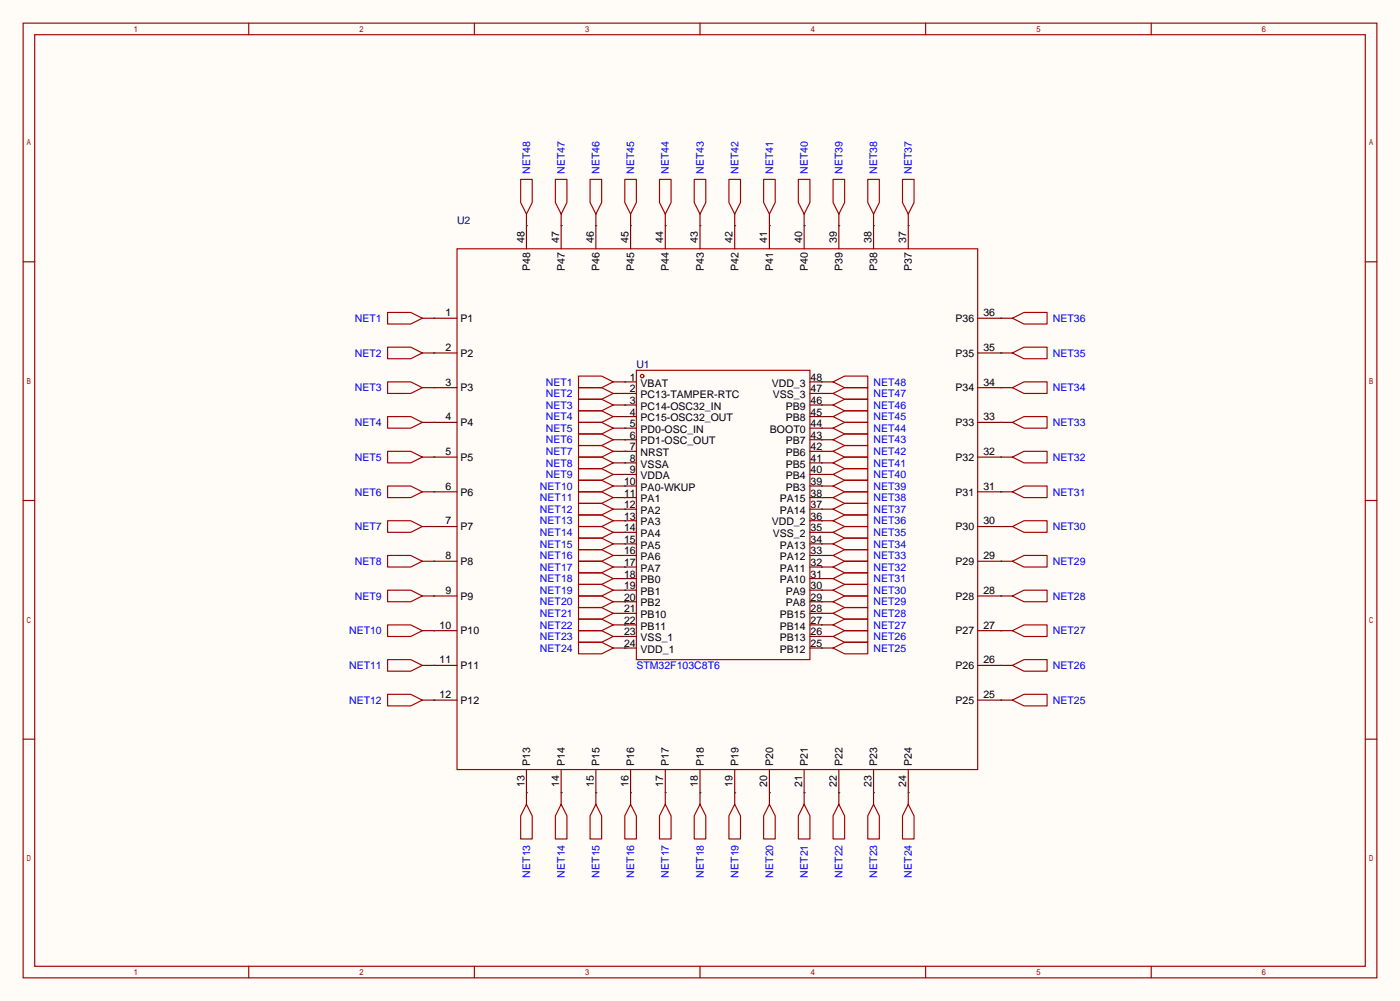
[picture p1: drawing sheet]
<svg xmlns="http://www.w3.org/2000/svg" width="307mm" height="220mm" viewBox="0 0 307 220" stroke-linecap="round" stroke-linejoin="round" font-family="sans-serif">
<path d="M0 0h307.3v219.7h-307.3z" fill="#fffcf7"/>
<g fill="none" stroke="#a10000" stroke-width=".25">
<path d="M5.1 5.1h297.2v209.5h-297.2zM7.6 7.6h292.1v204.5h-292.1zM54.6 5.1v2.5M104.1 5.1v2.5M153.7 5.1v2.5M203.2 5.1v2.5M252.7 5.1v2.5M114.3 39.4h2.5v5l-1.2 2.6-1.3-2.6zM121.9 39.4h2.6v5l-1.3 2.6-1.3-2.6zM129.5 39.4h2.6v5l-1.3 2.6-1.3-2.6zM137.2 39.4h2.5v5l-1.3 2.6-1.2-2.6zM144.8 39.4h2.5v5l-1.3 2.6-1.2-2.6z"/>
<path d="M152.4 39.4h2.5v5l-1.2 2.6-1.3-2.6zM160 39.4h2.6v5l-1.3 2.6-1.3-2.6zM167.6 39.4h2.6v5l-1.3 2.6-1.3-2.6zM175.3 39.4h2.5v5l-1.3 2.6-1.2-2.6zM182.9 39.4h2.5v5l-1.3 2.6-1.2-2.6zM190.5 39.4h2.5v5l-1.2 2.6-1.3-2.6zM198.1 39.4h2.6v5l-1.3 2.6-1.3-2.6zM5.1 57.5h2.5M100.3 54.6h114.3v114.3h-114.3zM299.7 57.5h2.6M85.1 68.6h5.1l2.5 1.2-2.5 1.3h-5.1zM85.1 76.2h5.1l2.5 1.3-2.5 1.2h-5.1z"/>
<path d="M222.2 77.5l2.6-1.3h5.1v2.5h-5.1zM222.2 69.8l2.6-1.2h5.1v2.5h-5.1zM85.1 83.8h5.1l2.5 1.3-2.5 1.3h-5.1zM85.1 91.4h5.1l2.5 1.3-2.5 1.3h-5.1zM85.1 99.1h5.1l2.5 1.2-2.5 1.3h-5.1zM127 82.5h5.1l2.5 1.3-2.5 1.3h-5.1zM127 85.1h5.1l2.5 1.3-2.5 1.2h-5.1zM127 87.6h5.1l2.5 1.3-2.5 1.3h-5.1zM127 90.2h5.1l2.5 1.2-2.5 1.3h-5.1zM127 92.7h5.1l2.5 1.3-2.5 1.2h-5.1zM127 95.2h5.1l2.5 1.3-2.5 1.3h-5.1zM127 97.8h5.1l2.5 1.3-2.5 1.2h-5.1z"/>
<path d="M139.7 81.3h38.1v63.5h-38.1zM182.9 99.1l2.5-1.3h5.1v2.5h-5.1zM182.9 96.5l2.5-1.3h5.1v2.6h-5.1zM182.9 94l2.5-1.3h5.1v2.5h-5.1zM182.9 91.4l2.5-1.2h5.1v2.5h-5.1zM182.9 88.9l2.5-1.3h5.1v2.6h-5.1zM182.9 86.4l2.5-1.3h5.1v2.5h-5.1zM182.9 83.8l2.5-1.3h5.1v2.6h-5.1zM222.2 92.7l2.6-1.3h5.1v2.6h-5.1zM222.2 85.1l2.6-1.3h5.1v2.6h-5.1zM5.1 109.9h2.5M85.1 106.7h5.1l2.5 1.2-2.5 1.3h-5.1z"/>
<path d="M85.1 114.3h5.1l2.5 1.3-2.5 1.2h-5.1zM127 100.3h5.1l2.5 1.3-2.5 1.3h-5.1zM127 102.9h5.1l2.5 1.2-2.5 1.3h-5.1zM127 105.4h5.1l2.5 1.3-2.5 1.2h-5.1zM127 107.9h5.1l2.5 1.3-2.5 1.3h-5.1zM127 110.5h5.1l2.5 1.3-2.5 1.2h-5.1zM127 113h5.1l2.5 1.3-2.5 1.3h-5.1zM127 115.6h5.1l2.5 1.2-2.5 1.3h-5.1zM127 118.1h5.1l2.5 1.3-2.5 1.2h-5.1zM182.9 119.4l2.5-1.3h5.1v2.5h-5.1zM182.9 116.8l2.5-1.2h5.1v2.5h-5.1zM182.9 114.3l2.5-1.3h5.1v2.6h-5.1z"/>
<path d="M182.9 111.8l2.5-1.3h5.1v2.5h-5.1zM182.9 109.2l2.5-1.3h5.1v2.6h-5.1zM182.9 106.7l2.5-1.3h5.1v2.5h-5.1zM182.9 104.1l2.5-1.2h5.1v2.5h-5.1zM182.9 101.6l2.5-1.3h5.1v2.6h-5.1zM222.2 115.6l2.6-1.3h5.1v2.5h-5.1zM222.2 107.9l2.6-1.2h5.1v2.5h-5.1zM222.2 100.3l2.6-1.2h5.1v2.5h-5.1zM299.7 109.9h2.6M85.1 121.9h5.1l2.5 1.3-2.5 1.3h-5.1zM85.1 129.5h5.1l2.5 1.3-2.5 1.3h-5.1zM85.1 137.2h5.1l2.5 1.2-2.5 1.3h-5.1z"/>
<path d="M127 120.6h5.1l2.5 1.3-2.5 1.3h-5.1zM127 123.2h5.1l2.5 1.3-2.5 1.2h-5.1zM127 125.7h5.1l2.5 1.3-2.5 1.3h-5.1zM127 128.3h5.1l2.5 1.2-2.5 1.3h-5.1zM127 130.8h5.1l2.5 1.3-2.5 1.2h-5.1zM127 133.3h5.1l2.5 1.3-2.5 1.3h-5.1zM127 135.9h5.1l2.5 1.3-2.5 1.2h-5.1zM127 138.4h5.1l2.5 1.3-2.5 1.3h-5.1zM182.9 132.1l2.5-1.3h5.1v2.5h-5.1zM182.9 129.5l2.5-1.2h5.1v2.5h-5.1zM182.9 139.7l2.5-1.3h5.1v2.6h-5.1zM182.9 127l2.5-1.3h5.1v2.6h-5.1z"/>
<path d="M182.9 137.2l2.5-1.3h5.1v2.5h-5.1zM182.9 134.6l2.5-1.3h5.1v2.6h-5.1zM182.9 124.5l2.5-1.3h5.1v2.5h-5.1zM182.9 121.9l2.5-1.3h5.1v2.6h-5.1zM222.2 123.2l2.6-1.3h5.1v2.6h-5.1zM222.2 138.4l2.6-1.2h5.1v2.5h-5.1zM222.2 130.8l2.6-1.3h5.1v2.6h-5.1zM85.1 144.8h5.1l2.5 1.2-2.5 1.3h-5.1zM85.1 152.4h5.1l2.5 1.3-2.5 1.2h-5.1zM127 141h5.1l2.5 1.2-2.5 1.3h-5.1zM182.9 142.2l2.5-1.2h5.1v2.5h-5.1zM222.2 153.7l2.6-1.3h5.1v2.5h-5.1z"/>
<path d="M222.2 146l2.6-1.2h5.1v2.5h-5.1zM5.1 162.2h2.5M115.6 176.5l1.2 2.6v5h-2.5v-5zM123.2 176.5l1.3 2.6v5h-2.6v-5zM130.8 176.5l1.3 2.6v5h-2.6v-5zM138.4 176.5l1.3 2.6v5h-2.5v-5zM146 176.5l1.3 2.6v5h-2.5v-5zM153.7 176.5l1.2 2.6v5h-2.5v-5zM161.3 176.5l1.3 2.6v5h-2.6v-5zM168.9 176.5l1.3 2.6v5h-2.6v-5zM176.5 176.5l1.3 2.6v5h-2.5v-5zM184.1 176.5l1.3 2.6v5h-2.5v-5z"/>
<path d="M191.8 176.5l1.2 2.6v5h-2.5v-5zM199.4 176.5l1.3 2.6v5h-2.6v-5zM299.7 162.2h2.6M54.6 212.1v2.5M104.1 212.1v2.5M153.7 212.1v2.5M203.2 212.1v2.5M252.7 212.1v2.5"/>
<circle cx="141" cy="82.5" r=".38"/>
</g>
<g fill="none" stroke="#870000" stroke-width=".25">
<path d="M115.6 47v7.6M123.2 47v7.6M130.8 47v7.6M138.4 47v7.6M146 47v7.6M153.7 47v7.6M161.3 47v7.6M168.9 47v7.6M176.5 47v7.6M184.1 47v7.6M191.8 47v7.6M199.4 47v7.6"/>
<path d="M92.7 77.5h7.6M92.7 69.8h7.6M214.6 77.5h7.6M214.6 69.8h7.6M92.7 92.7h7.6M92.7 85.1h7.6M134.6 83.8h5.1M134.6 86.4h5.1M134.6 88.9h5.1M134.6 91.4h5.1M134.6 94h5.1M134.6 96.5h5.1"/>
<path d="M134.6 99.1h5.1M177.8 83.8h5.1M177.8 86.4h5.1M177.8 88.9h5.1M177.8 91.4h5.1M177.8 94h5.1M177.8 96.5h5.1M177.8 99.1h5.1M214.6 92.7h7.6M214.6 85.1h7.6M92.7 115.6h7.6M92.7 107.9h7.6"/>
<path d="M92.7 100.3h7.6M134.6 101.6h5.1M134.6 104.1h5.1M134.6 106.7h5.1M134.6 109.2h5.1M134.6 111.8h5.1M134.6 114.3h5.1M134.6 116.8h5.1M134.6 119.4h5.1M177.8 101.6h5.1M177.8 104.1h5.1M177.8 106.7h5.1"/>
<path d="M177.8 109.2h5.1M177.8 111.8h5.1M177.8 114.3h5.1M177.8 116.8h5.1M177.8 119.4h5.1M214.6 115.6h7.6M214.6 107.9h7.6M214.6 100.3h7.6M92.7 138.4h7.6M92.7 130.8h7.6M92.7 123.2h7.6M134.6 121.9h5.1"/>
<path d="M134.6 124.5h5.1M134.6 127h5.1M134.6 129.5h5.1M134.6 132.1h5.1M134.6 134.6h5.1M134.6 137.2h5.1M134.6 139.7h5.1M177.8 121.9h5.1M177.8 124.5h5.1M177.8 127h5.1M177.8 129.5h5.1M177.8 132.1h5.1"/>
<path d="M177.8 134.6h5.1M177.8 137.2h5.1M177.8 139.7h5.1M214.6 138.4h7.6M214.6 130.8h7.6M214.6 123.2h7.6M92.7 153.7h7.6M92.7 146h7.6M134.6 142.2h5.1M177.8 142.2h5.1M214.6 153.7h7.6M214.6 146h7.6"/>
<path d="M115.6 168.9v7.6M123.2 168.9v7.6M130.8 168.9v7.6M138.4 168.9v7.6M146 168.9v7.6M153.7 168.9v7.6M161.3 168.9v7.6M168.9 168.9v7.6M176.5 168.9v7.6M184.1 168.9v7.6M191.8 168.9v7.6M199.4 168.9v7.6"/>
</g>
<g fill="none" stroke="#008700" stroke-width=".25">
<path d="M115.6 49.5h.1M123.2 49.5h.1M130.8 49.5h.1M138.4 49.5h.1M146 49.5h.1M153.7 49.5h.1M161.3 49.5h.1M168.9 49.5h.1M176.5 49.5h.1M184.1 49.5h.1M191.8 49.5h.1M199.4 49.5h.1"/>
<path d="M95.2 69.8h.1M95.2 77.5h.1M219.7 77.5h.1M219.7 69.8h.1M95.2 92.7h.1M95.2 85.1h.1M137.2 83.8h.1M137.2 86.4h.1M137.2 88.9h.1M137.2 91.4h.1M137.2 94h.1M137.2 96.5h.1"/>
<path d="M137.2 99.1h.1M180.3 99.1h.1M180.3 96.5h.1M180.3 94h.1M180.3 91.4h.1M180.3 88.9h.1M180.3 86.4h.1M180.3 83.8h.1M219.7 92.7h.1M219.7 85.1h.1M95.2 115.6h.1M95.2 107.9h.1"/>
<path d="M95.2 100.3h.1M137.2 101.6h.1M137.2 104.1h.1M137.2 106.7h.1M137.2 109.2h.1M137.2 111.8h.1M137.2 114.3h.1M137.2 116.8h.1M137.2 119.4h.1M180.3 119.4h.1M180.3 116.8h.1M180.3 114.3h.1"/>
<path d="M180.3 111.8h.1M180.3 109.2h.1M180.3 106.7h.1M180.3 104.1h.1M180.3 101.6h.1M219.7 115.6h.1M219.7 107.9h.1M219.7 100.3h.1M95.2 138.4h.1M95.2 130.8h.1M95.2 123.2h.1M137.2 121.9h.1"/>
<path d="M137.2 124.5h.1M137.2 127h.1M137.2 129.5h.1M137.2 132.1h.1M137.2 134.6h.1M137.2 137.2h.1M137.2 139.7h.1M180.3 139.7h.1M180.3 137.2h.1M180.3 134.6h.1M180.3 132.1h.1M180.3 129.5h.1"/>
<path d="M180.3 127h.1M180.3 124.5h.1M180.3 121.9h.1M219.7 138.4h.1M219.7 130.8h.1M219.7 123.2h.1M95.2 153.7h.1M95.2 146h.1M137.2 142.2h.1M180.3 142.2h.1M219.7 153.7h.1M219.7 146h.1"/>
<path d="M115.6 174h.1M123.2 174h.1M130.8 174h.1M138.4 174h.1M146 174h.1M153.7 174h.1M161.3 174h.1M168.9 174h.1M176.5 174h.1M184.1 174h.1M191.8 174h.1M199.4 174h.1"/>
</g>
<g font-size="2.3" fill="#00f">
<text x="116.4" y="38.1" transform="rotate(-90 116.4 38.1)">NET48</text>
<text x="124" y="38.1" transform="rotate(-90 124 38.1)">NET47</text>
<text x="131.6" y="38.1" transform="rotate(-90 131.6 38.1)">NET46</text>
<text x="139.2" y="38.1" transform="rotate(-90 139.2 38.1)">NET45</text>
<text x="146.9" y="38.1" transform="rotate(-90 146.9 38.1)">NET44</text>
<text x="154.5" y="38.1" transform="rotate(-90 154.5 38.1)">NET43</text>
<text x="162.1" y="38.1" transform="rotate(-90 162.1 38.1)">NET42</text>
<text x="169.7" y="38.1" transform="rotate(-90 169.7 38.1)">NET41</text>
<text x="177.3" y="38.1" transform="rotate(-90 177.3 38.1)">NET40</text>
<text x="185" y="38.1" transform="rotate(-90 185 38.1)">NET39</text>
<text x="192.6" y="38.1" transform="rotate(-90 192.6 38.1)">NET38</text>
<text x="200.2" y="38.1" transform="rotate(-90 200.2 38.1)">NET37</text>
<text x="77.9" y="70.7">NET1</text>
<text x="231.1" y="70.7">NET36</text>
<text x="77.9" y="78.3">NET2</text>
<text x="231.1" y="78.3">NET35</text>
<text x="77.9" y="85.9">NET3</text>
<text x="119.8" y="84.6">NET1</text>
<text x="119.8" y="87.2">NET2</text>
<text x="119.8" y="89.7">NET3</text>
<text x="191.8" y="89.7">NET46</text>
<text x="191.8" y="87.2">NET47</text>
<text x="191.8" y="84.6">NET48</text>
<text x="231.1" y="85.9">NET34</text>
<text x="77.9" y="93.5">NET4</text>
<text x="119.8" y="92.2">NET4</text>
<text x="119.8" y="94.8">NET5</text>
<text x="191.8" y="94.8">NET44</text>
<text x="191.8" y="92.2">NET45</text>
<text x="231.1" y="93.5">NET33</text>
<text x="77.9" y="101.1">NET5</text>
<text x="119.8" y="97.3">NET6</text>
<text x="119.8" y="99.9">NET7</text>
<text x="191.8" y="99.9">NET42</text>
<text x="191.8" y="97.3">NET43</text>
<text x="231.1" y="101.1">NET32</text>
<text x="118.5" y="107.5">NET10</text>
<text x="119.8" y="102.4">NET8</text>
<text x="119.8" y="104.9">NET9</text>
<text x="191.8" y="107.5">NET39</text>
<text x="191.8" y="104.9">NET40</text>
<text x="191.8" y="102.4">NET41</text>
<text x="77.9" y="108.8">NET6</text>
<text x="118.5" y="110">NET11</text>
<text x="118.5" y="112.6">NET12</text>
<text x="191.8" y="112.6">NET37</text>
<text x="191.8" y="110">NET38</text>
<text x="231.1" y="108.8">NET31</text>
<text x="77.9" y="116.4">NET7</text>
<text x="118.5" y="115.1">NET13</text>
<text x="118.5" y="117.6">NET14</text>
<text x="191.8" y="117.6">NET35</text>
<text x="191.8" y="115.1">NET36</text>
<text x="231.1" y="116.4">NET30</text>
<text x="77.9" y="124">NET8</text>
<text x="118.5" y="120.2">NET15</text>
<text x="118.5" y="122.7">NET16</text>
<text x="118.5" y="125.3">NET17</text>
<text x="191.8" y="125.3">NET32</text>
<text x="191.8" y="122.7">NET33</text>
<text x="191.8" y="120.2">NET34</text>
<text x="231.1" y="124">NET29</text>
<text x="77.9" y="131.6">NET9</text>
<text x="118.5" y="127.8">NET18</text>
<text x="118.5" y="130.3">NET19</text>
<text x="191.8" y="130.3">NET30</text>
<text x="191.8" y="127.8">NET31</text>
<text x="231.1" y="131.6">NET28</text>
<text x="118.5" y="132.9">NET20</text>
<text x="118.5" y="135.4">NET21</text>
<text x="118.5" y="138">NET22</text>
<text x="191.8" y="132.9">NET29</text>
<text x="191.8" y="138">NET27</text>
<text x="191.8" y="135.4">NET28</text>
<text x="76.6" y="139.2">NET10</text>
<text x="118.5" y="140.5">NET23</text>
<text x="118.5" y="143">NET24</text>
<text x="191.8" y="143">NET25</text>
<text x="191.8" y="140.5">NET26</text>
<text x="231.1" y="139.2">NET27</text>
<text x="76.6" y="146.9">NET11</text>
<text x="139.7" y="146.9">STM32F103C8T6</text>
<text x="231.1" y="146.9">NET26</text>
<text x="76.6" y="154.5">NET12</text>
<text x="231.1" y="154.5">NET25</text>
<text x="116.4" y="192.6" transform="rotate(-90 116.4 192.6)">NET13</text>
<text x="124" y="192.6" transform="rotate(-90 124 192.6)">NET14</text>
<text x="131.6" y="192.6" transform="rotate(-90 131.6 192.6)">NET15</text>
<text x="139.2" y="192.6" transform="rotate(-90 139.2 192.6)">NET16</text>
<text x="146.9" y="192.6" transform="rotate(-90 146.9 192.6)">NET17</text>
<text x="154.5" y="192.6" transform="rotate(-90 154.5 192.6)">NET18</text>
<text x="162.1" y="192.6" transform="rotate(-90 162.1 192.6)">NET19</text>
<text x="169.7" y="192.6" transform="rotate(-90 169.7 192.6)">NET20</text>
<text x="177.3" y="192.6" transform="rotate(-90 177.3 192.6)">NET21</text>
<text x="185" y="192.6" transform="rotate(-90 185 192.6)">NET22</text>
<text x="192.6" y="192.6" transform="rotate(-90 192.6 192.6)">NET23</text>
<text x="200.2" y="192.6" transform="rotate(-90 200.2 192.6)">NET24</text>
</g>
<g font-size="2.3" fill="#000080">
<text x="100.3" y="49.1">U2</text>
<text x="139.7" y="80.8">U1</text>
</g>
<g font-size="2.3">
<text x="115.1" y="53.3" transform="rotate(-90 115.1 53.3)">48</text>
<text x="122.7" y="53.3" transform="rotate(-90 122.7 53.3)">47</text>
<text x="130.3" y="53.3" transform="rotate(-90 130.3 53.3)">46</text>
<text x="138" y="53.3" transform="rotate(-90 138 53.3)">45</text>
<text x="145.6" y="53.3" transform="rotate(-90 145.6 53.3)">44</text>
<text x="153.2" y="53.3" transform="rotate(-90 153.2 53.3)">43</text>
<text x="160.8" y="53.3" transform="rotate(-90 160.8 53.3)">42</text>
<text x="168.4" y="53.3" transform="rotate(-90 168.4 53.3)">41</text>
<text x="176.1" y="53.3" transform="rotate(-90 176.1 53.3)">40</text>
<text x="183.7" y="53.3" transform="rotate(-90 183.7 53.3)">39</text>
<text x="191.3" y="53.3" transform="rotate(-90 191.3 53.3)">38</text>
<text x="198.9" y="53.3" transform="rotate(-90 198.9 53.3)">37</text>
<text x="116.4" y="59.5" transform="rotate(-90 116.4 59.5)">P48</text>
<text x="124" y="59.5" transform="rotate(-90 124 59.5)">P47</text>
<text x="131.6" y="59.5" transform="rotate(-90 131.6 59.5)">P46</text>
<text x="139.2" y="59.5" transform="rotate(-90 139.2 59.5)">P45</text>
<text x="146.9" y="59.5" transform="rotate(-90 146.9 59.5)">P44</text>
<text x="154.5" y="59.5" transform="rotate(-90 154.5 59.5)">P43</text>
<text x="162.1" y="59.5" transform="rotate(-90 162.1 59.5)">P42</text>
<text x="169.7" y="59.5" transform="rotate(-90 169.7 59.5)">P41</text>
<text x="177.3" y="59.5" transform="rotate(-90 177.3 59.5)">P40</text>
<text x="185" y="59.5" transform="rotate(-90 185 59.5)">P39</text>
<text x="192.6" y="59.5" transform="rotate(-90 192.6 59.5)">P38</text>
<text x="200.2" y="59.5" transform="rotate(-90 200.2 59.5)">P37</text>
<text x="97.8" y="69.4">1</text>
<text x="101.1" y="70.7">P1</text>
<text x="209.8" y="70.7">P36</text>
<text x="215.9" y="69.4">36</text>
<text x="97.8" y="77">2</text>
<text x="215.9" y="77">35</text>
<text x="101.1" y="78.3">P2</text>
<text x="138.3" y="83.6">1</text>
<text x="177.9" y="83.6">48</text>
<text x="209.8" y="78.3">P35</text>
<text x="97.8" y="84.6">3</text>
<text x="101.1" y="85.9">P3</text>
<text x="138.3" y="86.1">2</text>
<text x="138.3" y="88.7">3</text>
<text x="140.6" y="84.9">VBAT</text>
<text x="140.6" y="87.4">PC13-TAMPER-RTC</text>
<text x="140.6" y="89.9">PC14-OSC32_IN</text>
<text x="169.4" y="84.9">VDD_3</text>
<text x="169.7" y="87.4">VSS_3</text>
<text x="172.5" y="89.9">PB9</text>
<text x="177.9" y="88.7">46</text>
<text x="177.9" y="86.1">47</text>
<text x="209.8" y="85.9">P34</text>
<text x="215.9" y="84.6">34</text>
<text x="97.8" y="92.2">4</text>
<text x="101.1" y="93.5">P4</text>
<text x="138.3" y="91.2">4</text>
<text x="138.3" y="93.8">5</text>
<text x="140.6" y="92.5">PC15-OSC32_OUT</text>
<text x="140.6" y="95">PD0-OSC_IN</text>
<text x="169" y="95">BOOT0</text>
<text x="172.5" y="92.5">PB8</text>
<text x="177.9" y="93.8">44</text>
<text x="177.9" y="91.2">45</text>
<text x="209.8" y="93.5">P33</text>
<text x="215.9" y="92.2">33</text>
<text x="97.8" y="99.9">5</text>
<text x="101.1" y="101.1">P5</text>
<text x="138.3" y="96.3">6</text>
<text x="138.3" y="98.8">7</text>
<text x="138.3" y="101.4">8</text>
<text x="140.6" y="97.6">PD1-OSC_OUT</text>
<text x="140.6" y="100.1">NRST</text>
<text x="172.5" y="100.1">PB6</text>
<text x="172.5" y="97.6">PB7</text>
<text x="177.9" y="101.4">41</text>
<text x="177.9" y="98.8">42</text>
<text x="177.9" y="96.3">43</text>
<text x="209.8" y="101.1">P32</text>
<text x="215.9" y="99.9">32</text>
<text x="97.8" y="107.5">6</text>
<text x="137" y="106.5">10</text>
<text x="138.3" y="103.9">9</text>
<text x="140.6" y="102.6">VSSA</text>
<text x="140.6" y="105.2">VDDA</text>
<text x="140.6" y="107.7">PA0-WKUP</text>
<text x="172.5" y="107.7">PB3</text>
<text x="172.5" y="105.2">PB4</text>
<text x="172.5" y="102.6">PB5</text>
<text x="177.9" y="106.5">39</text>
<text x="177.9" y="103.9">40</text>
<text x="215.9" y="107.5">31</text>
<text x="101.1" y="108.8">P6</text>
<text x="137" y="109">11</text>
<text x="137" y="111.5">12</text>
<text x="140.6" y="110.3">PA1</text>
<text x="140.6" y="112.8">PA2</text>
<text x="171.2" y="112.8">PA14</text>
<text x="171.2" y="110.3">PA15</text>
<text x="177.9" y="111.5">37</text>
<text x="177.9" y="109">38</text>
<text x="209.8" y="108.8">P31</text>
<text x="97.8" y="115.1">7</text>
<text x="101.1" y="116.4">P7</text>
<text x="137" y="114.1">13</text>
<text x="137" y="116.6">14</text>
<text x="137" y="119.2">15</text>
<text x="140.6" y="115.3">PA3</text>
<text x="140.6" y="117.9">PA4</text>
<text x="169.4" y="115.3">VDD_2</text>
<text x="169.7" y="117.9">VSS_2</text>
<text x="177.9" y="119.2">34</text>
<text x="177.9" y="116.6">35</text>
<text x="177.9" y="114.1">36</text>
<text x="209.8" y="116.4">P30</text>
<text x="215.9" y="115.1">30</text>
<text x="97.8" y="122.7">8</text>
<text x="101.1" y="124">P8</text>
<text x="137" y="121.7">16</text>
<text x="137" y="124.2">17</text>
<text x="140.6" y="120.4">PA5</text>
<text x="140.6" y="123">PA6</text>
<text x="140.6" y="125.5">PA7</text>
<text x="171.2" y="125.5">PA11</text>
<text x="171.2" y="123">PA12</text>
<text x="171.2" y="120.4">PA13</text>
<text x="177.9" y="124.2">32</text>
<text x="177.9" y="121.7">33</text>
<text x="209.8" y="124">P29</text>
<text x="215.9" y="122.7">29</text>
<text x="97.8" y="130.3">9</text>
<text x="101.1" y="131.6">P9</text>
<text x="137" y="126.8">18</text>
<text x="137" y="129.3">19</text>
<text x="137" y="131.9">20</text>
<text x="140.6" y="128">PB0</text>
<text x="140.6" y="130.6">PB1</text>
<text x="171.2" y="128">PA10</text>
<text x="172.5" y="130.6">PA9</text>
<text x="177.9" y="131.9">29</text>
<text x="177.9" y="129.3">30</text>
<text x="177.9" y="126.8">31</text>
<text x="209.8" y="131.6">P28</text>
<text x="215.9" y="130.3">28</text>
<text x="96.5" y="138">10</text>
<text x="137" y="134.4">21</text>
<text x="137" y="136.9">22</text>
<text x="140.6" y="133.1">PB2</text>
<text x="140.6" y="135.7">PB10</text>
<text x="171.2" y="135.7">PB15</text>
<text x="172.5" y="133.1">PA8</text>
<text x="177.9" y="136.9">27</text>
<text x="177.9" y="134.4">28</text>
<text x="215.9" y="138">27</text>
<text x="101.1" y="139.2">P10</text>
<text x="137" y="139.5">23</text>
<text x="137" y="142">24</text>
<text x="140.6" y="138.2">PB11</text>
<text x="140.6" y="140.7">VSS_1</text>
<text x="140.6" y="143.3">VDD_1</text>
<text x="171.2" y="143.3">PB12</text>
<text x="171.2" y="140.7">PB13</text>
<text x="171.2" y="138.2">PB14</text>
<text x="177.9" y="142">25</text>
<text x="177.9" y="139.5">26</text>
<text x="209.8" y="139.2">P27</text>
<text x="96.5" y="145.6">11</text>
<text x="101.1" y="146.9">P11</text>
<text x="209.8" y="146.9">P26</text>
<text x="215.9" y="145.6">26</text>
<text x="96.5" y="153.2">12</text>
<text x="101.1" y="154.5">P12</text>
<text x="209.8" y="154.5">P25</text>
<text x="215.9" y="153.2">25</text>
<text x="115.1" y="172.7" transform="rotate(-90 115.1 172.7)">13</text>
<text x="116.4" y="168.1" transform="rotate(-90 116.4 168.1)">P13</text>
<text x="122.7" y="172.7" transform="rotate(-90 122.7 172.7)">14</text>
<text x="124" y="168.1" transform="rotate(-90 124 168.1)">P14</text>
<text x="130.3" y="172.7" transform="rotate(-90 130.3 172.7)">15</text>
<text x="131.6" y="168.1" transform="rotate(-90 131.6 168.1)">P15</text>
<text x="138" y="172.7" transform="rotate(-90 138 172.7)">16</text>
<text x="139.2" y="168.1" transform="rotate(-90 139.2 168.1)">P16</text>
<text x="145.6" y="172.7" transform="rotate(-90 145.6 172.7)">17</text>
<text x="146.9" y="168.1" transform="rotate(-90 146.9 168.1)">P17</text>
<text x="153.2" y="172.7" transform="rotate(-90 153.2 172.7)">18</text>
<text x="154.5" y="168.1" transform="rotate(-90 154.5 168.1)">P18</text>
<text x="160.8" y="172.7" transform="rotate(-90 160.8 172.7)">19</text>
<text x="162.1" y="168.1" transform="rotate(-90 162.1 168.1)">P19</text>
<text x="168.4" y="172.7" transform="rotate(-90 168.4 172.7)">20</text>
<text x="169.7" y="168.1" transform="rotate(-90 169.7 168.1)">P20</text>
<text x="176.1" y="172.7" transform="rotate(-90 176.1 172.7)">21</text>
<text x="177.3" y="168.1" transform="rotate(-90 177.3 168.1)">P21</text>
<text x="183.7" y="172.7" transform="rotate(-90 183.7 172.7)">22</text>
<text x="185" y="168.1" transform="rotate(-90 185 168.1)">P22</text>
<text x="191.3" y="172.7" transform="rotate(-90 191.3 172.7)">23</text>
<text x="192.6" y="168.1" transform="rotate(-90 192.6 168.1)">P23</text>
<text x="198.9" y="172.7" transform="rotate(-90 198.9 172.7)">24</text>
<text x="200.2" y="168.1" transform="rotate(-90 200.2 168.1)">P24</text>
</g>
</svg>
